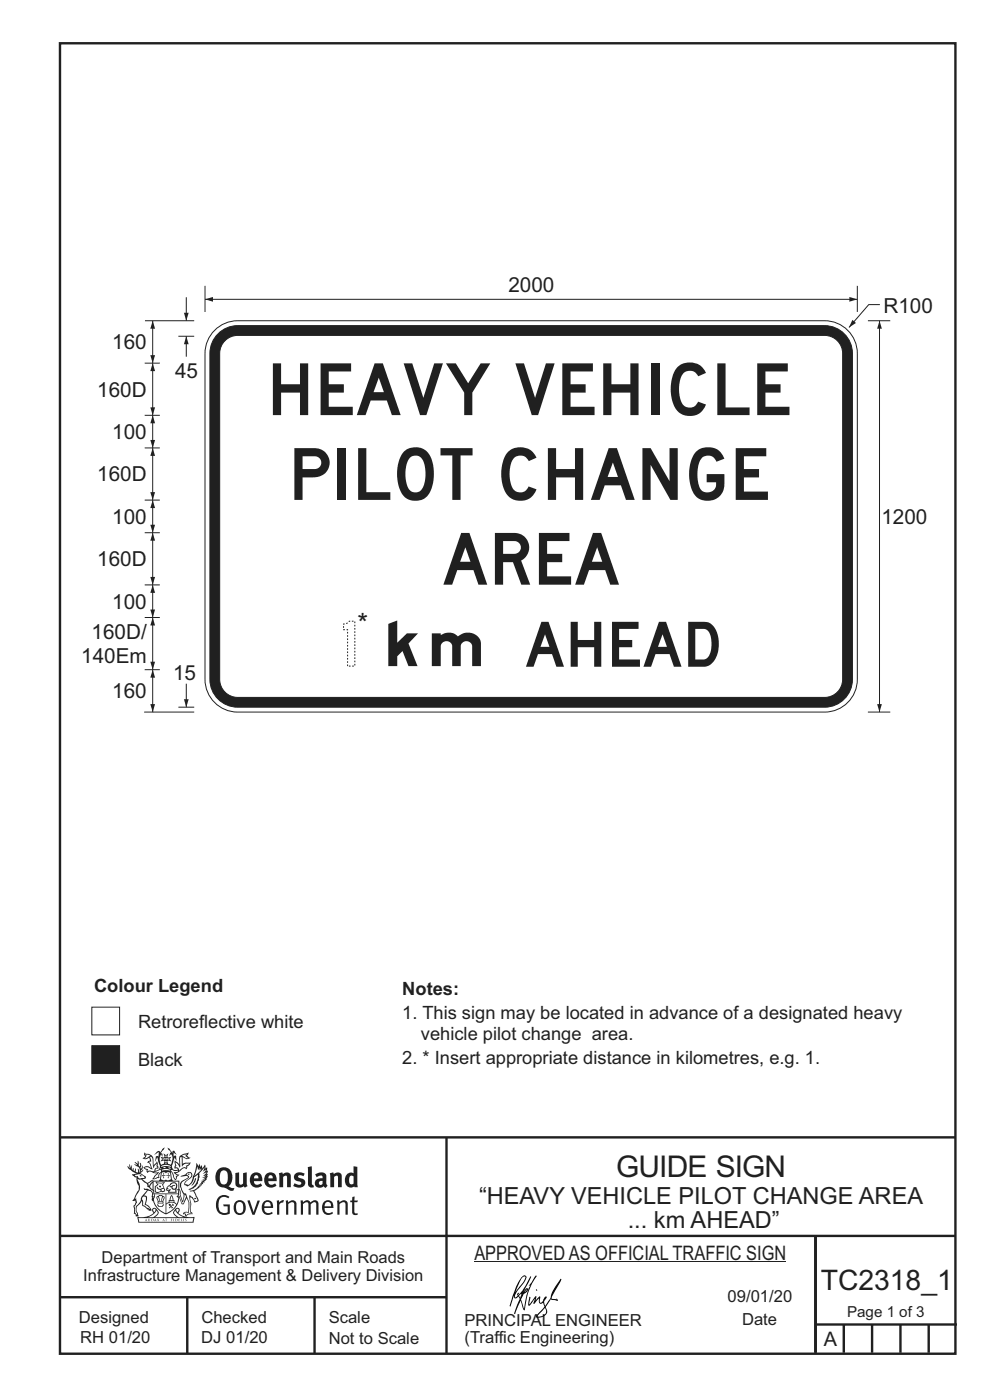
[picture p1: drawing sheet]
<svg xmlns="http://www.w3.org/2000/svg" width="210mm" height="297mm" viewBox="0 0 210 297" stroke-linecap="round" stroke-linejoin="round" font-family="sans-serif">
<g fill="none" stroke="#231f20" stroke-width=".51">
<path d="M12.7 9.2h190v278h-190zM12.7 241.3h190M94.7 241.4v45.8M12.7 275.2h82M12.7 262.2h190.1M39.7 275.2v12M66.7 275.2v12M173 262.1v24.9M173 281h30M179 281v6M185 281v6M191 281v6"/>
<path d="M197 281v6"/>
</g>
<path d="M100.6 267.7h66.2" fill="none" stroke="#231f20" stroke-width=".21"/>
<path d="M19.5 221.8h5.9v5.9h-5.9z" fill-rule="evenodd" fill="#231f20" stroke="#231f20" stroke-width=".21"/>
<path d="M19.5 213.7h5.9v5.8h-5.9z" fill-rule="evenodd" fill="#fff" stroke="#231f20" stroke-width=".21"/>
<g fill="#231f20">
<path d="M47 248.4a2.55 2.55 0 0 0 0 2.7l.3 .2a.81 .81 0 0 0 1-1v-.5a1.04 1.04 0 0 0-1.1-1.5zM46.3 248.1a1.82 1.82 0 0 1 2.1-.2 1.82 1.82 0 0 1 .9 1.8 2.29 2.29 0 0 1-.8 2l.7 .3h.5l-.2 .6a2.87 2.87 0 0 1-2-.7 2.12 2.12 0 0 1-1.7-3.1z" fill-rule="evenodd"/>
<path d="M49.9 248.9l.8-.2v2a.46 .46 0 0 0 .3 .6 .46 .46 0 0 0 .6-.3v-2.1l.7-.2v2.4l.2 .5-.5 .3-.3-.3a1.02 1.02 0 0 1-1.2 .3 1.02 1.02 0 0 1-.6-1.1z" fill-rule="evenodd"/>
<path d="M54 249.5l-.1 .5h.9a.49 .49 0 0 0-.2-.6 .49 .49 0 0 0-.6 .1zM53.4 249.1a1.34 1.34 0 0 1 1.6-.2 1.34 1.34 0 0 1 .6 1.5v.2h-1.7a.77 .77 0 0 0 .5 .8 .77 .77 0 0 0 .9-.4l.3 .5a1.59 1.59 0 0 1-2 .2 1.59 1.59 0 0 1-.5-2.1z" fill-rule="evenodd"/>
<path d="M57 249.5l-.1 .5h1a.49 .49 0 0 0-.2-.6 .49 .49 0 0 0-.7 .1zM56.4 249.1a1.34 1.34 0 0 1 1.6-.2 1.34 1.34 0 0 1 .7 1.5v.2h-1.8a.77 .77 0 0 0 .5 .8 .77 .77 0 0 0 .9-.4l.4 .5a1.59 1.59 0 0 1-2.1 .2 1.59 1.59 0 0 1-.5-2.1z" fill-rule="evenodd"/>
<path d="M59.2 248.9l.7-.2 .1 .4a.95 .95 0 0 1 1-.3 .95 .95 0 0 1 .7 .8v2.3h-.8v-2.3a.46 .46 0 0 0-.8 .1v2.2h-.8z" fill-rule="evenodd"/>
<path d="M62.6 249.1a1.75 1.75 0 0 1 2-.1l-.2 .5-.6-.2a.43 .43 0 0 0-.6 .3l.4 .3a1.04 1.04 0 0 1 1.2 1.1 1.04 1.04 0 0 1-1.4 1l-1.2-.4 .3-.6 1 .4 .4-.4a.88 .88 0 0 0-1-.5l-.4-.2-.1-.4z" fill-rule="evenodd"/>
<path d="M65.3 247.6l.8-.2 .1 3.8 .3 .2 .1 .4a.88 .88 0 0 1-1 0 .88 .88 0 0 1-.3-1z" fill-rule="evenodd"/>
<path d="M67.8 250.6a.43 .43 0 0 0-.1 .7 .43 .43 0 0 0 .7-.1v-.7zM66.8 249.1a1.7 1.7 0 0 1 2.4 .1v1.9l.3 .4-.4 .5-.5-.4a1.03 1.03 0 0 1-1.7-.1 1.03 1.03 0 0 1 .8-1.5h.7v-.4a.8 .8 0 0 0-1.2 .1z" fill-rule="evenodd"/>
<path d="M70 248.9l.7-.2 .1 .4a.95 .95 0 0 1 1-.3 .95 .95 0 0 1 .7 .8v2.3h-.8v-2.3a.46 .46 0 0 0-.8 .1v2.2h-.8z" fill-rule="evenodd"/>
<path d="M74.3 249.5a1.48 1.48 0 0 0 0 1.7h.5l.2-.1v-1.5l-.3-.2zM75 247.4l.8 .1 .1 4.4h-.7l-.1-.2a1.26 1.26 0 0 1-1.4 0 1.26 1.26 0 0 1-.5-1.3 1.29 1.29 0 0 1 .4-1.4 1.29 1.29 0 0 1 1.4-.1z" fill-rule="evenodd"/>
<path d="M46.4 253.9a1.72 1.72 0 0 1 2.3 0l-.3 .3a1.24 1.24 0 0 0-1.4-.2 1.24 1.24 0 0 0-.6 1.4 1.49 1.49 0 0 0 1.2 1.9l.7-.1v-1.3h-.8l-.1-.4h1.3v1.9a1.93 1.93 0 0 1-2.2 0 1.93 1.93 0 0 1-.7-2.2l.2-.8z" fill-rule="evenodd"/>
<path d="M50.4 255.1a1.65 1.65 0 0 0 .2 2.2 .99 .99 0 0 0 1-1.4 .78 .78 0 0 0-.4-.8 .78 .78 0 0 0-.8 0zM50 254.9a1.33 1.33 0 0 1 1.6-.1 1.33 1.33 0 0 1 .5 1.4 1.31 1.31 0 0 1-1.3 1.6 1.31 1.31 0 0 1-1.2-1.6v-.6z" fill-rule="evenodd"/>
<path d="M52.5 254.7l.4-.1 .9 2.6 .8-2.5h.5l-1.1 3h-.5z" fill-rule="evenodd"/>
<path d="M56.3 255.2l-.2 .7h1.3a.7 .7 0 0 0-.3-.8 .7 .7 0 0 0-.8 .1zM55.9 255a1.22 1.22 0 0 1 1.5-.2 1.22 1.22 0 0 1 .5 1.5h-1.8a.93 .93 0 0 0 .5 1 .93 .93 0 0 0 1.1-.2l.2 .3a1.43 1.43 0 0 1-1.8 .1 1.43 1.43 0 0 1-.6-1.7z" fill-rule="evenodd"/>
<path d="M58.7 254.7l.4-.1 .1 .5 .4-.4 .6-.1-.2 .5a.66 .66 0 0 0-.8 .7v1.9h-.4z" fill-rule="evenodd"/>
<path d="M60.6 254.7l.4-.1 .1 .5a.94 .94 0 0 1 1-.5 .94 .94 0 0 1 .8 .8v2.3h-.5l-.1-2.5a.81 .81 0 0 0-1.2 .3v2.2h-.4z" fill-rule="evenodd"/>
<path d="M63.7 254.7l.5-.1 .1 .5 .4-.3a.78 .78 0 0 1 1.1 .3 .9 .9 0 0 1 1-.5 .9 .9 0 0 1 .8 .8v2.3h-.5l-.1-2.5a.67 .67 0 0 0-1.1 .3v2.2h-.5v-2.4l-.4-.3-.7 .4v2.3h-.5z" fill-rule="evenodd"/>
<path d="M69 255.2l-.1 .7h1.3a.7 .7 0 0 0-.3-.8 .7 .7 0 0 0-.9 .1zM68.7 255a1.22 1.22 0 0 1 1.5-.2 1.22 1.22 0 0 1 .5 1.5h-1.8a.93 .93 0 0 0 .4 1 .93 .93 0 0 0 1.2-.2l.1 .3a1.44 1.44 0 0 1-1.7 .1 1.44 1.44 0 0 1-.6-1.7z" fill-rule="evenodd"/>
<path d="M71.4 254.7l.5-.1 .1 .5a.94 .94 0 0 1 1-.5 .94 .94 0 0 1 .8 .8v2.3h-.5l-.1-2.5a.81 .81 0 0 0-1.2 .3v2.2h-.4z" fill-rule="evenodd"/>
<path d="M74.7 253.9l.5-.1v.9h.7l-.1 .3h-.6v2.2l.1 .2h.5l.1 .3a.75 .75 0 0 1-1.2-.6v-2.1h-.4v-.3h.4z" fill-rule="evenodd"/>
<path d="M30.8 244.9l1.1 .3-.9 .5h-.4l.6-.5zM31.8 245.4h.2a2.44 2.44 0 0 1 .4 1.9l.1 .5 .7-1-.1 .6 .3 .3a.57 .57 0 0 0-.6 .7l-1-.1-.5 .2 .2-.5-.8-.3 .7-.1 .9 .5 .1-.1-.6-1.3-.2-.2h.5zM30.7 244.4l-.1 .5 .2 .4-.6 .4a1.04 1.04 0 0 0 1.4-.1l.2 .6-.3 .1-.2 .4a.94 .94 0 0 1 .8 1.1l-.2-.1a1.16 1.16 0 0 0-1.5-.1l.3 .4 .4 .2 .1 .5 .2 .1 .1-.2a.94 .94 0 0 1 1.1 .2l.8 .1-1.2 1.2a1.13 1.13 0 0 0 1.2-.2l.4-.1-.1-.4 .5-.8a.83 .83 0 0 0-.6 1.1l-.3-.1-.7 .4 1.1-1.4-.5 .1-.5-.1 1.3-.5-.1-.1-.9 .4v-.3l.2-.2 .3 .1 .1-.3-.2-.4v-.6l-.1-.4-.7 1v-.7a1.42 1.42 0 0 0-1.6-1.8z" fill-rule="evenodd"/>
<path d="M38.5 245.2l.5-.2 .7-.1-.6 .3 .8 .5h-.3zM38.3 245.5l.2-.1 .1 2a1.69 1.69 0 0 1 1.6-.6l-.8 .5 .1 .5a1.1 1.1 0 0 0-1.5 .6l-.1-.5-.2-.2h-.5l.3-.4-.3-.7a1.42 1.42 0 0 1 .8 1.1l.2-.1zM37.1 246.2l.1 1-.2 .3 .1 .4h.5l.1 .2a.96 .96 0 0 1-1.1-.1l-.1 .1a1.06 1.06 0 0 0 1.3 .2v.1a.72 .72 0 0 1-1 .2l.3 .5 .6 .2-.4 .2-.1 .6-.2-.3-.4-1.1-.4-.4 .4 .9a1.54 1.54 0 0 0 .7 1.2l.2-.3a.58 .58 0 0 1 .4-.8l.2-.1h-.3l-.5-.3 .9-.5a.93 .93 0 0 1 1.2-.5v.2l.2-.2 .1-.5a.99 .99 0 0 0 .7-.8l-1.3 .1-.3 .2-.1-1.4 .9 .4 .9-.3h-.4l-.5-.4 .4-.7-.6 .2a1.46 1.46 0 0 0-1.4 2.1v.4l-.2-.4z" fill-rule="evenodd"/>
<path d="M35.6 248.9l.2 .1-.1 .3 .4 .1h-.4v.6l-.1-.6h-.3l.3-.1z" fill-rule="evenodd"/>
<path d="M34.6 248.9l.2 .1v.3l.3 .1h-.3l-.1 .6v-.6h-.4l.4-.1z" fill-rule="evenodd"/>
<path d="M34.3 248.8a.57 .57 0 0 1 .9 .2 .57 .57 0 0 1 .9-.2l.2 1.4h-.2a.57 .57 0 0 1-.9 0 .69 .69 0 0 1-1.1 0zM34.2 248.1l-.3 2.1-.2 .4h3l-.2-.4-.3-2.1h-.2v.2l-.8-.1-.8 .1v-.2z" fill-rule="evenodd"/>
<path d="M34.2 252.4a.3 .3 0 0 0 .6 0 .3 .3 0 0 0-.6 0zM33.3 250.9l.3 .3-.3 .4a.79 .79 0 0 0 0 1.3l.8-.2-.1-.3a.55 .55 0 0 1-.7-.6l.1-.1 .2 .3 .3 .2 .8-.2-.4-.7 .4-.4-.7 .2zM33 250.7l1.1 .2 .9-.2-.4 .6 .4 1.2a.56 .56 0 0 1-.8 .3l-.2 .1a.73 .73 0 0 1-.9 .1 .73 .73 0 0 1-.3-1v-.4l.6-.4z" fill-rule="evenodd"/>
<path d="M35.6 251.8l.7-.4a.58 .58 0 0 1 1-.1 .58 .58 0 0 1-.4 .9l-.3-.3a.43 .43 0 0 1 .6-.4 .57 .57 0 0 0-.8 .2l-.2-.1-.3 .1 .4 .2a.55 .55 0 0 0 .9 .4v.5h-1.3l.3-.4-.1-.1-.6 .1 .2-.3-.2-.1zM35.4 251.8l-.1 .2a.39 .39 0 0 0 .2 .6h.3l-.2 .4h1.9l-.1-.8a.86 .86 0 0 0-.1-1.3 .86 .86 0 0 0-1.3 .4z" fill-rule="evenodd"/>
<path d="M36 254.8h.8v.2h-.8zM36.4 253.8l.2 .8h-.4zM36.4 253.5l-.3 .5-.1 .6h-.2v.4l-.7 .4 .2 .1a1.48 1.48 0 0 1 2.1 .2l.2-.1-.6-.5v-.5h-.2l-.1-.6z" fill-rule="evenodd"/>
<path d="M35.8 255.4l.4 .1 .1 .3 .3-.2-.2-.2a.38 .38 0 0 1 .5 .5l-.2-.2-.3 .2 .3 .2-.3 .3-.1-.4-.4 .4-.1-.2 .4-.3-.1-.1-.2 .1z" fill-rule="evenodd"/>
<path d="M34.5 254h.2v.2l-.2 .6h-.2zM33.6 255.3h.9v.2a.55 .55 0 0 1-.8 .4v-.2l-.2-.1zM33.4 254h.2l.2 .8h-.2zM33.6 255l.8-.1 .1 .2h-.8zM33.8 253.7h.5l-.2 1.1h-.1zM33.3 253.8l-.1 .3 .3 1.1a.48 .48 0 0 0-.1 .6 .48 .48 0 0 0 .5 .2h.5a.49 .49 0 0 0 .2-.8l.3-1.1-.1-.3a1.42 1.42 0 0 0-1.5 0z" fill-rule="evenodd"/>
<path d="M33.7 251.5l.4 .1 .1 .3h-.3z" fill-rule="evenodd"/>
<path d="M41.3 250.1l.3-.2-.2 .8-.6 .8h-.2l.5-.7z" fill-rule="evenodd"/>
<path d="M39.7 249l.3-.2 .5 .2a.88 .88 0 0 1-.6 1.1 1.22 1.22 0 0 0-.8 1.3l.5 .2a.72 .72 0 0 0 .9-.4l.5-.8 .2-.6 .8-.6v.2a2.85 2.85 0 0 1-2 2.9l.1 .1a2.13 2.13 0 0 0 1.9-1.5v-.3a2.01 2.01 0 0 0 .3-1.7l1.1-1.3-.4 1 .7-.5-.7 1 .8-.4-.8 .8 .7-.2-.9 .6 .8-.1-.8 .4h.7l-.8 .3 .3 .2h-.4l.2 .3h-.4l.2 .3h-.4l.1 .2h-.1a2.16 2.16 0 0 1-2 1.1l.1 .2 .4-.1a.76 .76 0 0 1 .7 .8l.5 1.2-.6 .2a1.45 1.45 0 0 0-1.1-1.3l.2 1.8-.1 1.8 .4 .3a1.07 1.07 0 0 0-1.2 .4v-.3l-.5-.2a.87 .87 0 0 1 1.1-.1v-.7a4.4 4.4 0 0 0-.6-3.1l-.1-.3h-.2a2.16 2.16 0 0 1-.7-2.2l.3-.4 1.2-.7a.55 .55 0 0 0-.4-.8zM37.8 252.4a.76 .76 0 0 1 .3 1.1l.6 1.6 .4-1.7 .2 .1a.61 .61 0 0 1-.1 .9l-.3 .8-.2 .1-.7-1.6-.3 .1a1.18 1.18 0 0 0 .1-1.4zM41.8 247.5l.2 .7 .3-.5v.6l.4-.5a1.9 1.9 0 0 1-1.2 1.4l-.3 .3zM38.2 249.6l1.4-.2 .2 .2v.3l-.5 .2a1.26 1.26 0 0 0-.9 1.9l.2 .7a1.84 1.84 0 0 1 .1 2.1l-.4-1.4a.96 .96 0 0 0-.4-1.2l-.4 .2a.78 .78 0 0 1 0 1.3l.1 .3h.4l.4 1.1a.38 .38 0 0 0 .2 .4 .38 .38 0 0 0 .4-.1l.6-1.2a2.94 2.94 0 0 1 .4 2.5l-.1 .4h-.8l-.3 .4v.2l.4-.1 .1 .4 .2 .1a1.02 1.02 0 0 1 1.3-.5v-.4l-.3-.1 .1-1.8-.3-1.3h.1a1.14 1.14 0 0 1 .8 1 .63 .63 0 0 0 .8-.2 .63 .63 0 0 0-.2-.9l-.6-1.2 .9-.6 .2-.4h.3l-.1-.2h.4l-.1-.3h.3l-.1-.3 .5-.1-.2-.2 .6-.4v-.2h-.2l.4-.5h-.3l.3-.5-.4 .1 .4-.5v-.3l-.3 .2 .2-.7-.1-.2-.4 .3v-.8l-.6 .8-.2-.8-.2 .5-.3-.7-.1 .6-.5-.8-.1 1.4-.6 1.8a1.81 1.81 0 0 1-1 1.5l-.6-.2a1.75 1.75 0 0 1 1.1-1.2 .75 .75 0 0 0 .1-1.3 .75 .75 0 0 0-1.2 .4z" fill-rule="evenodd"/>
<path d="M41.2 254.1h.3l.2 .2-.4 .1z" fill-rule="evenodd"/>
<path d="M29.4 258.4h11.6l-.1 .8h-11.4zM31.3 258.2l.5-.1a2.48 2.48 0 0 0 1.4-1.3l.3 .5-.5 .6-.5 .3zM32.5 256.6l.3-.2 .2 .1-.3 .7zM37.2 256.8a2.65 2.65 0 0 0 1.8 1.4h-1.1l-.5-.3-.5-.6zM37.4 256.5l.2-.1 .3 .2-.3 .6zM29.2 258.2l.1 1.2h11.8l.2-1.1-.2-.1a4.1 4.1 0 0 1-3.3-.9l.3-.4-.1-.6a1.06 1.06 0 0 0-1.3 1l.2 .4 .6 .5h-4.7l.3-.1a.84 .84 0 0 0 .6-.8 .84 .84 0 0 0-.5-.8l-.3-.2h-.5l-.1 .6 .3 .4a4.2 4.2 0 0 1-3.4 .9z" fill-rule="evenodd"/>
<path d="M31 258.7l.1 .2h-.2zM31 258.5l-.3 .6 .4-.2 .2 .2z" fill-rule="evenodd"/>
<path d="M31.3 258.6h.3v.4a.25 .25 0 0 0 .2-.1 .25 .25 0 0 0-.1-.3h.1a.29 .29 0 0 1 0 .4 .29 .29 0 0 1-.4 0 .29 .29 0 0 1 0-.4z" fill-rule="evenodd"/>
<path d="M32.2 258.6a.22 .22 0 0 1 .3 .2 .22 .22 0 0 1-.3 .2zM32 258.6l.1 .4a.33 .33 0 0 0 .4 0 .33 .33 0 0 0 0-.4 .33 .33 0 0 0-.5 0z" fill-rule="evenodd"/>
<path d="M32.9 258.7l.1 .2h-.2zM32.9 258.5l-.2 .6 .3-.2 .2 .2z" fill-rule="evenodd"/>
<path d="M33.3 258.6h.2l.1 .1 .2-.1-.2 .2 .2 .3-.3-.3-.1 .3h-.1l.2-.3z" fill-rule="evenodd"/>
<path d="M34.7 258.7l.1 .2h-.2zM34.7 258.5l-.3 .6 .4-.2 .2 .2z" fill-rule="evenodd"/>
<path d="M35 258.5h.5l-.2 .1v.5h-.2l.1-.5z" fill-rule="evenodd"/>
<path d="M36.2 258.6l.3-.1-.1 .1v.2h.1h-.1v.3h-.2z" fill-rule="evenodd"/>
<path d="M36.7 258.6h.2v.5h-.2z" fill-rule="evenodd"/>
<path d="M37.3 258.6a.22 .22 0 0 1 .3 .2 .22 .22 0 0 1-.3 .2zM37.1 258.6v.4a.33 .33 0 0 0 .5 0 .33 .33 0 0 0 0-.4 .33 .33 0 0 0-.5 0z" fill-rule="evenodd"/>
<path d="M37.8 258.6l.4-.1-.2 .1v.2h.1h-.1v.2l.2 .1h-.4z" fill-rule="evenodd"/>
<path d="M38.4 258.6h.2l-.1 .4 .2 .1h-.3z" fill-rule="evenodd"/>
<path d="M38.9 258.6h.2v.5h-.2z" fill-rule="evenodd"/>
<path d="M39.3 258.6h.2h-.1l.2 .3-.2 .2-.1-.1v-.1l.2 .1z" fill-rule="evenodd"/>
<path d="M34.2 247.4a1.51 1.51 0 0 1 2 .2 2.67 2.67 0 0 0-2.1 0zM35.7 247.6l.4 .1 .1 .3-.4-.1zM34.6 247.6h.5l.1 .2h-.4zM34 247.8l.3 .2h-.3zM34.9 246.9l.3-.2 .3 .2zM34.9 245.6l.2 .1v.3h-.2zM35 245.1l.2 .2 .2-.2-.1 .3h-.2zM35.1 246.3h.2l.1 .4-.2-.2-.2 .2zM35.3 245.7l.2-.1v.4h-.2zM34.4 245.7h.3l.1 .3-.4 .1 .2-.2zM35.7 245.7h.3l-.2 .2 .2 .2-.4-.1zM32.7 244.9l1-.5-.1 1-.2-.2-.3 .2-.3 1.1 .5-1 .3 .9a1.84 1.84 0 0 1 .2 1.7l.4 .1a2.48 2.48 0 0 1 2.2 0l.2-.2-.2-.7 .7-1.8 .4 .7-.2-1-.2-.1-.2 .3v-.9l.6 .4-.6-.8-.3 .1-.1 .4-.5-.9-.5-.3 .2 .5 .6 .5-.5 .8 .4-.4a2.06 2.06 0 0 1 0 2.3l-.5-.2-.2-.6 .1-.1 .8 .2-.4-.5 .4-.5-.7 .2-.2-.2 .2-.7-.5 .4-.5-.4 .2 .7-.2 .2-.7-.2 .4 .5-.4 .5 .8-.2 .1 .1-.2 .6-.5 .2a2.02 2.02 0 0 1 0-2.2l.3 .5-.1-.7-.3-.1 .8-1.2-.4 .3-.5 .8-.2-.3a.8 .8 0 0 0-.8 .5z" fill-rule="evenodd"/>
<path d="M29.2 250.1l.3 .1a.61 .61 0 0 1 .8 .4l.3 .2a.8 .8 0 0 1 .6 1l.4 .1 .5 .5a1 1 0 0 1 .5 1.1l-.1 .7v-.5h-.1a.96 .96 0 0 0-.8-1.3l-.2-.2h-.7l-.1-.1-.1 .1 .1 .3h.6l-1.2 1.3-.2 1-.4 .6a1.33 1.33 0 0 0-.5 1.8l.2 .5a1.26 1.26 0 0 1-.5-1.5l-.1-.3a1.56 1.56 0 0 0 .4-1.7l-.3 .2 .2-.5a3.2 3.2 0 0 0 .7-3zM30.4 253.9h.4a2.06 2.06 0 0 1-.1 1.6l.7 .5 .4 .4-.6-.1-.8-.6-.1-.9a.51 .51 0 0 1 .1-.9zM28.6 249.3a1.52 1.52 0 0 1 2.1 .5l-1.1 .2-.2-.1-.1-.4h-.5zM27.5 247v.8l-.3-.4h-.1a3.1 3.1 0 0 0 1.9 1.6l-1 .1 .5 .6 .5 .1 .1 1.1a1.84 1.84 0 0 1-.3 2.5l-.4 .9-.3 .4 .2 .1 .4-.1 .1 .4-.2 .5-.3 .2 .1 1.7h.2l.3 .5 .1 .1 .4-.1-.1-.5a1.3 1.3 0 0 1-.1-1.7l.9-1 .1 1.1 .6 .2 .5 .5 .1-.1 .2 .3h.5a1.85 1.85 0 0 0-1.2-1.4l.1-.3a1.39 1.39 0 0 0 0-1.4l-.5-.1 .5-.5a.66 .66 0 0 1 .9-.4 .66 .66 0 0 1 .3 .9l-.1 .4 .2-.1v.2l-.1 .3 .2 .5 .1-.3a2.24 2.24 0 0 0 .1-2.2 .73 .73 0 0 1-.7-.7 .73 .73 0 0 1 .6-.7v-.2a.94 .94 0 0 0-.9 .8 .48 .48 0 0 1-.1-.6 .48 .48 0 0 1 .5-.2l.5-.3a.51 .51 0 0 0-.8 .2l-.5 .2-1-.8h.6l.2-.5-1.2-.7 .5-.5v-.3l-.5 .4 .1-.2a.69 .69 0 0 0 .2-1v.4l-.2 .3v-1.1l-.3-.2 .1 .6-.1 .2-.4-1.3v.7l-.6-.4 .5 .7-.6-.2 .3 .3a1 1 0 0 1 .7 1.4l-.2-.8v.9l-.5-.2v-.8l-.2 .7-.2-.1-.1-.6-.2 .4-.2-.2 .1-.7-.2 .5z" fill-rule="evenodd"/>
<path d="M29.6 249.4l.2-.1 .3 .2z" fill-rule="evenodd"/>
<path d="M32.4 250.5h5.6v2l-.2-.1v-1.7h-5.2v2.5h5.2v-.8l.1 .2-.1 1.1v-.3h-2.5v4a4.1 4.1 0 0 0 2.6-3.6l.1-.1a4 4 0 0 1-2.8 3.9 4.2 4.2 0 0 1-2.8-4.7l.1 1.2 .1-.1a3.8 3.8 0 0 0 2.5 3.4v-4h-2.5l-.2-.9z" fill-rule="evenodd"/>
<circle cx="40" cy="249.1" r=".17"/>
</g>
<g fill="#000001">
<path d="M111.6 273.7l.2-.2-.5 .7zM110.4 274.5l.3 .1-.3 .7-.3-.4zM110.9 270.9l.5-.1a9.3 9.3 0 0 1-2 3.2l-.1 .2 1-2.5zM110.6 271a14.7 14.7 0 0 0-2.2 4.9l-.3 1.2 .1 .1 .8-2.4a.42 .42 0 0 0 .2 .7 .42 .42 0 0 0 .6-.3l.2-.2 .2 .6-1.1 3.1h.2l1.1-2.8 .6 1.9 .2 .2 .2-.5a13.5 13.5 0 0 1 2-6.2l.5-.5-.2-.2-1.6 2.1 .4-.1a14.9 14.9 0 0 0-1.3 5.1l-.4-1.2a1.39 1.39 0 0 1 .2-1.8l.1-.2a.92 .92 0 0 0 .8-1.2 .75 .75 0 0 0-.7 .7l-.2 .2 1.6-3.4h-.1l-.4 .7a10.5 10.5 0 0 1-2.2 3.2l.2-.4a.32 .32 0 0 0-.4 .2 .32 .32 0 0 0 .1 .4l-.5 .4a3.2 3.2 0 0 1 1.1-2.3l.5-.6a2.49 2.49 0 0 0 .7-1.6l-.3-.2z" fill-rule="evenodd"/>
<path d="M115.6 277.5a1.15 1.15 0 0 1 .1 1.3 1.15 1.15 0 0 1-1.2 .5h-.5zM112.3 275.1l-.3 1.7 .3 .2 1.2-1.5-.3 1.1 1.1-1.2a.94 .94 0 0 0 .4 1.2l.5-.3 .3 .9-1.2 1.3a.98 .98 0 0 0-.5 1 1.9 1.9 0 0 0 2.3-1.3l-.1-.3a1.02 1.02 0 0 1 .3-1.4l.5-.9 1.5 .3-.2-.5v.3l-1.1-.2v-.2l2-3.6 .1-.3-.1-.1-1.8 2.7a6.6 6.6 0 0 1-1.5 3l-.2-.2a1.01 1.01 0 0 1 .4-1.4l.1-.2-.3-.2-.3 .5-.2 .5-.5 .4-.2-.4 .1-.9-.2-.1-.8 .9 .2-.9h-.1l-1.4 1.7 .2-1.4v-.1z" fill-rule="evenodd"/>
<path d="M113.7 273.5l.3 .3h-.3z" fill-rule="evenodd"/>
</g>
<path d="M45.2 70.4a6.9 6.9 0 0 1 5.2-2.4h124.5a6.9 6.9 0 0 1 7 7v69.1a6.9 6.9 0 0 1-7 7h-124.5a6.9 6.9 0 0 1-6.9-7v-69.1a6.9 6.9 0 0 1 1.7-4.6z" fill-rule="evenodd" fill="#fff" stroke="#231f20" stroke-width=".21"/>
<path d="M46.3 70.8a5.9 5.9 0 0 1 4.1-1.7h124.5a5.9 5.9 0 0 1 5.9 5.9v69.1a5.9 5.9 0 0 1-5.9 5.9h-124.5a5.9 5.9 0 0 1-5.9-5.9v-69.1a5.9 5.9 0 0 1 1.8-4.2z" fill-rule="evenodd" fill="#231f20" stroke="#231f20" stroke-width=".21"/>
<path d="M47.7 72.3a3.8 3.8 0 0 1 2.7-1.1h124.5a3.8 3.8 0 0 1 3.8 3.8v69.1a3.8 3.8 0 0 1-3.8 3.9h-124.5a3.8 3.8 0 0 1-3.8-3.9v-69.1a3.8 3.8 0 0 1 1.1-2.7z" fill-rule="evenodd" fill="#fff" stroke="#231f20" stroke-width=".21"/>
<path d="M43.5 60.6v5.6M43.5 63.5h138.4" fill="none" stroke="#231f20" stroke-width=".21"/>
<g fill="#231f20">
<path d="M43.5 63.5l1.7-.5v1z"/>
<path d="M180.2 63l1.7 .5-1.7 .5z"/>
</g>
<path d="M186.6 64.6h-2.3l-4.2 4.9" fill="none" stroke="#231f20" stroke-width=".21"/>
<path d="M180.8 67.9l.8 .6-1.5 1z" fill="#231f20"/>
<path d="M184.1 68h4.7M186.6 68v83.1M184.1 151.1h4.7" fill="none" stroke="#231f20" stroke-width=".21"/>
<g fill="#231f20">
<path d="M186.1 149.4h1l-.5 1.7z"/>
<path d="M186.6 68l.5 1.7h-1z"/>
</g>
<path d="M181.9 60.6v5.6M30.6 151.1h10.6M30.7 142.1h3.2M32.4 142.1v9" fill="none" stroke="#231f20" stroke-width=".21"/>
<g fill="#231f20">
<path d="M31.9 149.4h1l-.5 1.7z"/>
<path d="M32.4 142.1l.5 1.7h-1z"/>
</g>
<path d="M30.7 77h3.2M30.8 68h10.4M32.4 68v9M30.7 95h3.2M30.7 88.1h3.2M30.7 113h3.2M30.7 106.1h3.2M30.7 131h3.2M30.7 124.1h3.2" fill="none" stroke="#231f20" stroke-width=".21"/>
<g fill="#231f20">
<path d="M31.9 75.3h1l-.5 1.7z"/>
<path d="M32.4 68l.5 1.7h-1z"/>
</g>
<path d="M32.4 95v11.1" fill="none" stroke="#231f20" stroke-width=".21"/>
<g fill="#231f20">
<path d="M32.4 95l.5 1.7h-1z"/>
<path d="M31.9 104.4h1l-.5 1.7z"/>
</g>
<path d="M32.4 77v11.1" fill="none" stroke="#231f20" stroke-width=".21"/>
<g fill="#231f20">
<path d="M32.4 77l.5 1.7h-1z"/>
<path d="M31.9 86.4h1l-.5 1.7z"/>
</g>
<path d="M32.4 106.1v6.9" fill="none" stroke="#231f20" stroke-width=".21"/>
<g fill="#231f20">
<path d="M31.9 111.3h1l-.5 1.7z"/>
<path d="M32.4 106.1l.5 1.7h-1z"/>
</g>
<path d="M32.4 88.1v6.9" fill="none" stroke="#231f20" stroke-width=".21"/>
<g fill="#231f20">
<path d="M31.9 93.3h1l-.5 1.7z"/>
<path d="M32.4 88.1l.5 1.7h-1z"/>
</g>
<path d="M32.4 113v11.1" fill="none" stroke="#231f20" stroke-width=".21"/>
<g fill="#231f20">
<path d="M32.4 113l.5 1.7h-1z"/>
<path d="M31.9 122.4h1l-.5 1.7z"/>
</g>
<path d="M32.4 124.1v6.9" fill="none" stroke="#231f20" stroke-width=".21"/>
<g fill="#231f20">
<path d="M31.9 129.3h1l-.5 1.7z"/>
<path d="M32.4 124.1l.5 1.7h-1z"/>
</g>
<path d="M32.4 131v11.1" fill="none" stroke="#231f20" stroke-width=".21"/>
<g fill="#231f20">
<path d="M32.4 131l.5 1.7h-1z"/>
<path d="M31.9 140.4h1l-.5 1.7z"/>
</g>
<path d="M37.8 150h3.4M39.5 145v5" fill="none" stroke="#231f20" stroke-width=".21"/>
<path d="M39 148.3h1l-.5 1.7z" fill="#231f20"/>
<path d="M37.8 71.3h3.4M39.5 63.1v4.9" fill="none" stroke="#231f20" stroke-width=".21"/>
<path d="M39 66.4h1l-.5 1.6z" fill="#231f20"/>
<path d="M39.5 71.3v4.4" fill="none" stroke="#231f20" stroke-width=".21"/>
<path d="M39.5 71.3l.5 1.7h-1z" fill="#231f20"/>
<g font-size="15.3" fill="#231f20">
<text x="56.6" y="88.1">HEAVY VEHICLE</text>
<text x="61.1" y="106">PILOT CHANGE</text>
<text x="93.7" y="124">AREA</text>
</g>
<text font-size="13.2" fill="#231f20" x="71.9" y="141.3">1 km AHEAD</text>
<text font-size="6.3" fill="#231f20" x="130.7" y="249.6">GUIDE SIGN</text>
<text font-size="6" fill="#231f20" x="174.1" y="273.7">TC2318_1</text>
<text font-size="5.9" fill="#231f20" x="75.8" y="134.3">*</text>
<g font-size="5" fill="#231f20">
<text x="101.6" y="255.4">“HEAVY VEHICLE PILOT CHANGE AREA</text>
<text x="133.2" y="260.6">... km AHEAD”</text>
</g>
<g font-size="4.4" fill="#231f20">
<text x="107.8" y="61.9">2000</text>
<text x="187.4" y="66.3">R100</text>
<text x="23.8" y="74.1">160</text>
<text x="37.1" y="80.2">45</text>
<text x="20.6" y="84.1">160D</text>
<text x="23.8" y="93.1">100</text>
<text x="20.6" y="102.1">160D</text>
<text x="23.8" y="111.1">100</text>
<text x="187" y="111.1">1200</text>
<text x="20.6" y="120.1">160D</text>
<text x="23.8" y="129.1">100</text>
<text x="19.4" y="135.7">160D/</text>
<text x="17.2" y="140.6">140Em</text>
<text x="23.8" y="148.1">160</text>
<text x="36.7" y="144.3">15</text>
</g>
<g font-size="4.2" fill="#231f20">
<text x="100.6" y="267.2">APPROVED AS OFFICIAL TRAFFIC SIGN</text>
<text x="174.7" y="285.6">A</text>
</g>
<g font-size="3.9" fill="#231f20">
<text x="20" y="210.4">Colour Legend</text>
<text x="85.3" y="211.1">Notes:</text>
<text x="29.3" y="218">Retroreflective white</text>
<text x="85.3" y="216.3">1. This sign may be located in advance of a designated heavy</text>
<text x="89.3" y="220.6">vehicle pilot change area.</text>
<text x="29.3" y="226.1">Black</text>
<text x="85.3" y="225.8">2. * Insert appropriate distance in kilometres, e.g. 1.</text>
</g>
<g font-size="3.5" fill="#231f20">
<text x="21.6" y="267.9">Department of Transport and Main Roads</text>
<text x="17.7" y="271.8">Infrastructure Management &amp; Delivery Division</text>
<text x="16.7" y="280.6">Designed</text>
<text x="42.7" y="280.6">Checked</text>
<text x="69.7" y="280.6">Scale</text>
<text x="98.5" y="281.3">PRINCIPAL ENGINEER</text>
<text x="154.3" y="276.2">09/01/20</text>
<text x="157.4" y="281.2">Date</text>
<text x="17" y="284.8">RH 01/20</text>
<text x="42.7" y="284.8">DJ 01/20</text>
<text x="69.7" y="285.2">Not to Scale</text>
<text x="98.5" y="284.8">(Traffic Engineering)</text>
</g>
<text font-size="3.2" fill="#231f20" x="179.7" y="279.4">Page 1 of 3</text>
</svg>
